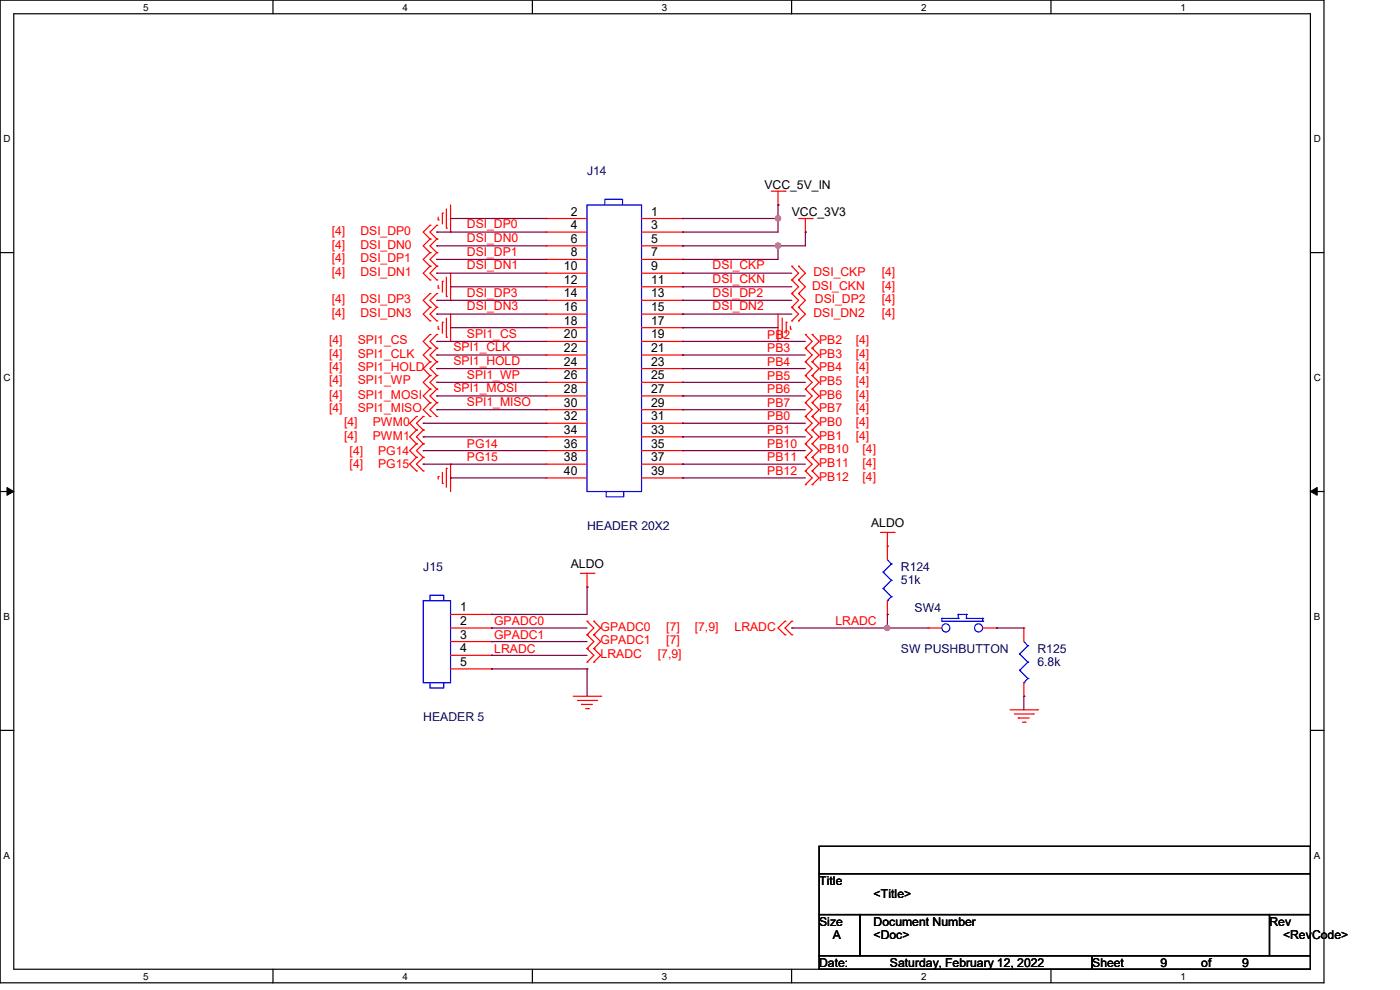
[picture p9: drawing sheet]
<svg xmlns="http://www.w3.org/2000/svg" width="297mm" height="210mm" viewBox="0 0 297 210" stroke-linecap="round" stroke-linejoin="round" font-family="sans-serif">
<path d="M0 0h280.9v208.5h-280.9zM2.9 2.9h275.1v202.7h-275.1z" fill="none" stroke="#000" stroke-width=".25"/>
<g fill="#fff">
<path d="M30.4 .3h1.1v2.4h-1.1z"/>
<path d="M30.4 205.9h1.1v2.3h-1.1z"/>
</g>
<path d="M57.9 0v2.9M57.9 205.6v2.9" fill="none" stroke="#000" stroke-width=".25"/>
<g fill="#fff">
<path d="M85.4 .3h1.1v2.4h-1.1z"/>
<path d="M85.4 205.9h1.1v2.3h-1.1z"/>
</g>
<path d="M112.9 0v2.9M112.9 205.6v2.9" fill="none" stroke="#000" stroke-width=".25"/>
<g fill="#fff">
<path d="M140.4 .3h1.2v2.4h-1.2z"/>
<path d="M140.4 205.9h1.2v2.3h-1.2z"/>
</g>
<path d="M167.9 0v2.9M167.9 205.6v2.9" fill="none" stroke="#000" stroke-width=".25"/>
<g fill="#fff">
<path d="M195.4 .3h1.2v2.4h-1.2z"/>
<path d="M195.4 205.9h1.2v2.3h-1.2z"/>
</g>
<path d="M223 0v2.9M223 205.6v2.9" fill="none" stroke="#000" stroke-width=".25"/>
<g fill="#fff">
<path d="M250.4 .3h1.2v2.4h-1.2z"/>
<path d="M250.4 205.9h1.2v2.3h-1.2z"/>
<path d="M.8 28.2h1.4v2.4h-1.4z"/>
<path d="M278.7 28.2h1.5v2.4h-1.5z"/>
<path d="M.8 78.9h1.4v2.3h-1.4z"/>
<path d="M278.7 78.9h1.5v2.3h-1.5z"/>
</g>
<path d="M0 53.6h2.9M278 53.6h2.9" fill="none" stroke="#000" stroke-width=".25"/>
<g fill="#fff">
<path d="M.8 129.6h1.3v2.3h-1.3z"/>
<path d="M278.7 129.6h1.4v2.3h-1.4z"/>
</g>
<path d="M0 104.3h2.9M278 104.3h2.9" fill="none" stroke="#000" stroke-width=".25"/>
<path d="M1.5 103.4l1.4 .9-1.4 .8zM278 104.3l1.4-.9v1.7z" fill="#000" stroke="#000" stroke-width=".21"/>
<g fill="#fff">
<path d="M.8 180.3h1.3v2.3h-1.3z"/>
<path d="M278.7 180.3h1.4v2.3h-1.4z"/>
</g>
<path d="M0 154.9h2.9M278 154.9h2.9M173.8 179.5h104.2v5.8h-104.2zM173.8 185.3h104.2v8.7h-104.2zM173.8 194h8.7v8.7h-8.7zM182.5 194h86.8v8.7h-86.8zM269.3 194h8.7v8.7h-8.7zM173.8 202.7h57.9v2.9h-57.9zM231.7 202.7h46.3v2.9h-46.3z" fill="none" stroke="#000" stroke-width=".25"/>
<g fill="none" stroke="#f00" stroke-width=".25">
<path d="M91.2 59.4h.1M91.2 56.5h.1M91.2 53.6h.1M91.2 50.7h.1M91.2 47.8h.1M91.2 56.5l-1.4 1.5 1.4 1.4M91.2 53.6l-1.4 1.4 1.4 1.5M91.2 50.7l-1.4 1.5 1.4 1.4M91.2 47.8l-1.4 1.4 1.4 1.5M92.7 59.4h.1M92.7 56.5h.1M92.7 53.6h.1"/>
<path d="M92.7 50.7h.1M92.7 47.8h.1M92.7 56.5l-1.5 1.5 1.5 1.4M92.7 53.6l-1.5 1.4 1.5 1.5M92.7 50.7l-1.5 1.5 1.5 1.4M92.7 47.8l-1.5 1.4 1.5 1.5M93 46.7h.1M93 46.1v.6M93.9 45.2h.1M93.9 59.7h.1M93.9 45.2v2.3M93.9 59.7v2.3"/>
<path d="M94.7 48.4h.1M94.7 44.3v4.1M94.7 58.8v4.1M95.6 49.2h.1M95.6 43.5v5.7M95.6 58v5.7M115.9 46.4h.1M115.9 49.2h.1M115.9 52.2h.1M115.9 55h.1M115.9 58h.1M115.9 46.4h8.6"/>
<path d="M115.9 49.2h8.6M115.9 52.2h8.6M115.9 55h8.6M115.9 58h8.6M136.1 46.4h8.7M136.1 49.2h8.7M136.1 52.2h8.7M136.1 55h8.7M136.1 58h8.7M144.8 46.4h.1M144.8 49.2h.1M144.8 52.2h.1"/>
<path d="M144.8 55h.1M144.8 58h.1M163.6 40.6h2.9M165.1 43.5h.1M165.1 40.6v2.9M166.5 40.6h.1M168 59.4h.1M168 56.5h.1M168 59.4l1.4 1.4-1.4 1.5M168 56.5l1.4 1.5-1.4 1.4M169.4 59.4h.1M169.4 56.5h.1"/>
<path d="M169.4 46.4h2.9M169.4 59.4l1.5 1.4-1.5 1.5M169.4 56.5l1.5 1.5-1.5 1.4M170.9 49.2h.1M170.9 46.4v2.8M172.3 46.4h.1M91.2 68.1h.1M91.2 65.2h.1M91.2 62.3h.1M91.2 73.9h.1M91.2 71h.1M91.2 76.8h.1"/>
<path d="M91.2 79.7h.1M91.2 65.2l-1.4 1.4 1.4 1.5M91.2 62.3l-1.4 1.4 1.4 1.5M91.2 71l-1.4 1.4 1.4 1.5M91.2 73.9l-1.4 1.4 1.4 1.5M91.2 76.8l-1.4 1.4 1.4 1.5M91.2 79.7l-1.4 1.4 1.4 1.4M92.7 68.1h.1M92.7 65.2h.1M92.7 62.3h.1M92.7 73.9h.1M92.7 71h.1"/>
<path d="M92.7 76.8h.1M92.7 79.7h.1M92.7 65.2l-1.5 1.4 1.5 1.5M92.7 62.3l-1.5 1.4 1.5 1.5M92.7 71l-1.5 1.4 1.5 1.5M92.7 73.9l-1.5 1.4 1.5 1.5M92.7 76.8l-1.5 1.4 1.5 1.5M92.7 79.7l-1.5 1.4 1.5 1.4M93 61.1h.1M93 69.8h.1M93 60.5v.6M93 69.2v.6"/>
<path d="M93.9 68.4h.1M93.9 68.4v2.3M94.7 62.9h.1M94.7 71.5h.1M94.7 67.5v4M95.6 63.7h.1M95.6 72.4h.1M95.6 66.6v5.8M115.9 60.8h.1M115.9 63.7h.1M115.9 66.6h.1M115.9 69.5h.1"/>
<path d="M115.9 72.4h.1M115.9 75.3h.1M115.9 78.2h.1M115.9 60.8h8.6M115.9 63.7h8.6M115.9 66.6h8.6M115.9 69.5h8.6M115.9 72.4h8.6M115.9 75.3h8.6M115.9 78.2h8.6M136.1 60.8h8.7M136.1 63.7h8.7"/>
<path d="M136.1 66.6h8.7M136.1 69.5h8.7M136.1 72.4h8.7M136.1 75.3h8.7M136.1 78.2h8.7M144.8 60.8h.1M144.8 63.7h.1M144.8 66.6h.1M144.8 69.5h.1M144.8 72.4h.1M144.8 75.3h.1M144.8 78.2h.1"/>
<path d="M165.1 72.4h.1M165.1 66.6v5.8M165.9 71.5h.1M165.9 67.5v4M166.8 68.4h.1M166.8 68.4v2.3M167.7 69.8h.1M167.7 69.2v.6M168 68.1h.1M168 65.2h.1M168 62.3h.1M168 65.2l1.4 1.4-1.4 1.5"/>
<path d="M168 62.3l1.4 1.4-1.4 1.5M169.4 68.1h.1M169.4 65.2h.1M169.4 62.3h.1M169.4 65.2l1.5 1.4-1.5 1.5M169.4 62.3l1.5 1.4-1.5 1.5M170.9 73.9h.1M170.9 71h.1M170.9 76.8h.1M170.9 79.7h.1M170.9 71l1.4 1.4-1.4 1.5M170.9 73.9l1.4 1.4-1.4 1.5"/>
<path d="M170.9 76.8l1.4 1.4-1.4 1.5M170.9 79.7l1.4 1.4-1.4 1.4M172.3 73.9h.1M172.3 71h.1M172.3 76.8h.1M172.3 79.7h.1M172.3 71l1.5 1.4-1.5 1.5M172.3 73.9l1.5 1.4-1.5 1.5M172.3 76.8l1.5 1.4-1.5 1.5M172.3 79.7l1.5 1.4-1.5 1.4M88.3 91.2h.1M88.3 88.3h.1"/>
<path d="M88.3 94.1h.1M88.3 97h.1M88.3 99.9h.1M88.3 88.3l-1.4 1.5 1.4 1.4M88.3 91.2l-1.4 1.5 1.4 1.4M88.3 94.1l-1.4 1.5 1.4 1.4M88.3 97l-1.4 1.5 1.4 1.4M89.8 91.2h.1M89.8 88.3h.1M89.8 94.1h.1M89.8 97h.1M89.8 99.9h.1"/>
<path d="M89.8 88.3l-1.5 1.5 1.5 1.4M89.8 91.2l-1.5 1.5 1.5 1.4M89.8 94.1l-1.5 1.5 1.5 1.4M89.8 97l-1.5 1.5 1.5 1.4M91.2 88.3h.1M91.2 85.4h.1M91.2 82.5h.1M91.2 85.4l-1.4 1.5 1.4 1.4M91.2 82.5l-1.4 1.5 1.4 1.4M92.7 88.3h.1M92.7 85.4h.1M92.7 82.5h.1"/>
<path d="M92.7 85.4l-1.5 1.5 1.5 1.4M92.7 82.5l-1.5 1.5 1.5 1.4M94.7 99.4h.1M94.7 99.4v4M95.6 98.5h.1M95.6 98.5v5.8M115.9 81.1h.1M115.9 84h.1M115.9 86.9h.1M115.9 89.8h.1M115.9 92.7h.1M115.9 95.6h.1"/>
<path d="M115.9 98.5h.1M115.9 81.1h8.6M115.9 84h8.6M115.9 86.9h8.6M115.9 89.8h8.6M115.9 92.7h8.6M115.9 95.6h8.6M115.9 98.5h8.6M136.1 81.1h8.7M136.1 84h8.7M136.1 86.9h8.7M136.1 89.8h8.7"/>
<path d="M136.1 92.7h8.7M136.1 95.6h8.7M136.1 98.5h8.7M144.8 81.1h.1M144.8 84h.1M144.8 86.9h.1M144.8 89.8h.1M144.8 92.7h.1M144.8 95.6h.1M144.8 98.5h.1M170.9 91.2h.1M170.9 88.3h.1"/>
<path d="M170.9 94.1h.1M170.9 82.5h.1M170.9 85.4h.1M170.9 97h.1M170.9 99.9h.1M170.9 88.3l1.4 1.5-1.4 1.4M170.9 91.2l1.4 1.5-1.4 1.4M170.9 82.5l1.4 1.5-1.4 1.4M170.9 85.4l1.4 1.5-1.4 1.4M170.9 94.1l1.4 1.5-1.4 1.4M170.9 97l1.4 1.5-1.4 1.4M170.9 99.9l1.4 1.5-1.4 1.4"/>
<path d="M172.3 91.2h.1M172.3 88.3h.1M172.3 94.1h.1M172.3 82.5h.1M172.3 85.4h.1M172.3 97h.1M172.3 99.9h.1M172.3 88.3l1.5 1.5-1.5 1.4M172.3 91.2l1.5 1.5-1.5 1.4M172.3 82.5l1.5 1.5-1.5 1.4M172.3 85.4l1.5 1.5-1.5 1.4M172.3 94.1l1.5 1.5-1.5 1.4"/>
<path d="M172.3 97l1.5 1.5-1.5 1.4M172.3 99.9l1.5 1.5-1.5 1.4M93 101.1h.1M93 101.1v.5M93.9 102.5h.1M93.9 100.2v2.3M115.9 101.4h.1M115.9 101.4h8.6M136.1 101.4h8.7M144.8 101.4h.1M170.9 102.8h.1M172.3 102.8h.1"/>
<path d="M186.8 112.9h2.9M188.3 115.9h.1M188.3 112.9v5.8M189.7 112.9h.1M95.6 133.2h8.7M95.6 130.3h8.7M95.6 136.1h8.7M95.6 139h8.7M104.3 130.3h.1M104.3 133.2h.1M104.3 136.1h.1M104.3 139h.1"/>
<path d="M123.1 121.6h2.9M124.5 124.5h.1M124.5 134.7h.1M124.5 131.8h.1M124.5 137.6h.1M124.5 121.6v2.9M124.5 131.8l1.5 1.4-1.5 1.5M124.5 134.7l1.5 1.4-1.5 1.5M124.5 137.6l1.5 1.4-1.5 1.5M126 121.6h.1M126 134.7h.1M126 131.8h.1"/>
<path d="M126 137.6h.1M126 131.8l1.4 1.4-1.4 1.5M126 134.7l1.4 1.4-1.4 1.5M126 137.6l1.4 1.4-1.4 1.5M166.5 134.7h.1M166.5 131.8h.1M166.5 131.8l-1.4 1.4 1.4 1.5M168 134.7h.1M168 131.8h.1M168 131.8l-1.5 1.4 1.5 1.5M188.3 130.3h.1M188.3 127.4v2.9"/>
<path d="M196.9 133.2h.1M196.9 133.2h2.9M208.5 133.2h2.9M211.4 133.2h.1M217.2 133.2h.1M217.2 133.2v2.9M95.6 141.9h8.7M104.3 141.9h.1M121.6 147.7h5.8M122.5 148.6h4.1M123.4 149.4h.1M123.4 149.4h2.3"/>
<path d="M124.2 150.3h.6M124.5 140.5h.1M124.8 150.3h.1M126 140.5h.1M126.6 148.6h.1M127.4 147.7h.1M214.3 150.6h5.8M215.2 151.5h4M216 152.3h.1M216 152.3h2.4M216.9 153.2h.6M217.2 147.7h.1"/>
<path d="M217.2 144.8v2.9M217.5 153.2h.1M219.2 151.5h.1M220.1 150.6h.1"/>
</g>
<g fill="none" stroke="#00f" stroke-width=".25">
<path d="M124.5 43.5h11.6v60.8h-11.6zM128.3 43.5v-1.2h3.8v1.2M128.6 104.3v1.1h3.7v-1.1M188.3 118.7l.8 .9M189.1 119.6h.1M189.1 119.6l-1.7 1.8M89.8 127.4h5.8v17.4h-5.8zM91.2 127.4v-1.1h2.9v1.1M187.4 121.4h.1M187.4 124.8h.1M187.4 121.4l1.7 1.7M187.4 124.8l1.7 1.8"/>
<path d="M188.3 127.4h.1M189.1 123.1h.1M189.1 126.6h.1M189.1 123.1l-1.7 1.7M189.1 126.6l-.8 .8M199.8 131.2h.1M199.8 131.2v.6h8.7M199.8 131.2h3.5M203.3 130.3h.1M203.3 131.2h.1M203.3 130.3h1.7M203.3 130.3v.9"/>
<path d="M205 131.2h.1M205 130.3h.1M205 131.2h3.5M205 130.3v.9M208.5 131.8h.1M208.5 131.2h.1M208.5 131.2v.6M216.3 138.7h.1M216.3 138.7l1.8 1.8M217.2 136.1l.9 .9M218.1 137h.1M218.1 137l-1.8 1.7"/>
<path d="M91.2 144.8v1.2h2.9v-1.2M216.3 142.2h.1M216.3 142.2l1.8 1.7M217.2 144.8h.1M218.1 140.5h.1M218.1 143.9h.1M218.1 140.5l-1.8 1.7M218.1 143.9l-.9 .9"/>
<circle cx="200.7" cy="133.2" r=".86"/>
<circle cx="207.6" cy="133.2" r=".86"/>
</g>
<g fill="none" stroke="#800040" stroke-width=".25">
<path d="M92.7 58h.1M92.7 55h.1M92.7 52.2h.1M92.7 49.2h.1M92.7 58h23.2M92.7 55h23.2M92.7 52.2h23.2M92.7 49.2h23.2M95.6 46.4h.1M95.6 46.4h20.3M144.8 58h.1M144.8 46.4h.1"/>
<path d="M144.8 49.2h.1M144.8 52.2h.1M144.8 55h.1M144.8 58h23.2M144.8 46.4h20.3M165.1 43.5h.1M165.1 46.4h.1M165.1 52.2h.1M165.1 52.2v2.8h-20.3M165.1 43.5v5.7h-20.3M170.9 49.2h.1M170.9 49.2v3h-26.1"/>
<path d="M92.7 66.6h.1M92.7 63.7h.1M92.7 72.4h.1M92.7 75.3h.1M92.7 78.2h.1M92.7 66.6h23.2M92.7 63.7h23.2M92.7 72.4h23.2M92.7 75.3h23.2M92.7 78.2h23.2M95.6 60.8h.1M95.6 69.5h.1"/>
<path d="M95.6 60.8h20.3M95.6 69.5h20.3M144.8 66.6h.1M144.8 63.7h.1M144.8 60.8h.1M144.8 72.4h.1M144.8 75.3h.1M144.8 78.2h.1M144.8 69.5h.1M144.8 66.6h23.2M144.8 63.7h23.2M144.8 60.8h23.2"/>
<path d="M144.8 72.4h26.1M144.8 75.3h26.1M144.8 78.2h26.1M144.8 69.5h20.3M89.8 89.8h.1M89.8 92.7h.1M89.8 95.6h.1M89.8 98.5h.1M89.8 89.8h26.1M89.8 92.7h26.1M89.8 95.6h26.1M89.8 98.5h26.1"/>
<path d="M92.7 84h.1M92.7 86.9h.1M92.7 81.1h.1M92.7 84h23.2M92.7 86.9h23.2M92.7 81.1h23.2M144.8 89.8h.1M144.8 92.7h.1M144.8 81.1h.1M144.8 84h.1M144.8 86.9h.1M144.8 95.6h.1"/>
<path d="M144.8 98.5h.1M144.8 84h26.1M144.8 86.9h26.1M144.8 81.1h26.1M144.8 89.8h26.1M144.8 92.7h26.1M144.8 95.6h26.1M144.8 98.5h26.1M95.6 101.4h.1M95.6 101.4h20.3M144.8 101.4h.1M144.8 101.4h26.1"/>
<path d="M104.3 133.2h.1M104.3 136.1h.1M104.3 139h.1M104.3 130.3h.1M104.3 133.2h20.2M104.3 136.1h20.2M104.3 139h20.2M124.5 124.5h.1M124.5 124.5v5.8h-20.2M168 133.2h.1M168 133.2h28.9M188.3 130.3h.1"/>
<path d="M188.3 133.2h.1M188.3 130.3v2.9M211.4 133.2h.1M211.4 133.2h5.8M104.3 141.9h.1M104.3 141.9h20.2M124.5 141.9h.1M124.5 141.9v5.8M217.2 147.7h.1M217.2 147.7v2.9"/>
</g>
<g fill="#f0f" stroke="#f0f" stroke-width=".25">
<circle cx="165.1" cy="46.3" r=".55"/>
<circle cx="165.1" cy="52.1" r=".55"/>
<circle cx="188.2" cy="133.2" r=".55"/>
</g>
<g font-size="2.6" fill="#000080">
<text x="124.5" y="37.1">J14</text>
<text x="124.5" y="112.4">HEADER 20X2</text>
<text x="89.8" y="121.1">J15</text>
<text x="191.1" y="121.1">R124</text>
<text x="191.1" y="124">51k</text>
<text x="194" y="129.8">SW4</text>
<text x="191.1" y="138.4">SW PUSHBUTTON</text>
<text x="220.1" y="138.4">R125</text>
<text x="220.1" y="141.4">6.8k</text>
<text x="89.8" y="152.9">HEADER 5</text>
</g>
<g font-size="2.6">
<text x="162.2" y="40">VCC_5V_IN</text>
<text x="121.1" y="45.7">2</text>
<text x="138.1" y="45.7">1</text>
<text x="168" y="45.8">VCC_3V3</text>
<text x="121.1" y="48.6">4</text>
<text x="121.1" y="51.5">6</text>
<text x="138.1" y="48.6">3</text>
<text x="138.1" y="51.5">5</text>
<text x="119.6" y="57.3">10</text>
<text x="121.1" y="54.4">8</text>
<text x="138.1" y="54.4">7</text>
<text x="138.1" y="57.3">9</text>
<text x="119.6" y="60.2">12</text>
<text x="119.6" y="63.1">14</text>
<text x="119.6" y="66">16</text>
<text x="138.1" y="60.2">11</text>
<text x="138.1" y="63.1">13</text>
<text x="138.1" y="66">15</text>
<text x="119.6" y="68.9">18</text>
<text x="119.6" y="71.8">20</text>
<text x="138.1" y="68.9">17</text>
<text x="138.1" y="71.8">19</text>
<text x="119.6" y="74.7">22</text>
<text x="119.6" y="77.6">24</text>
<text x="138.1" y="74.7">21</text>
<text x="138.1" y="77.6">23</text>
<text x="119.6" y="80.5">26</text>
<text x="119.6" y="83.4">28</text>
<text x="138.1" y="80.5">25</text>
<text x="138.1" y="83.4">27</text>
<text x="119.6" y="86.3">30</text>
<text x="119.6" y="89.2">32</text>
<text x="138.1" y="86.3">29</text>
<text x="138.1" y="89.2">31</text>
<text x="119.6" y="92">34</text>
<text x="119.6" y="95">36</text>
<text x="138.1" y="92">33</text>
<text x="138.1" y="95">35</text>
<text x="119.6" y="97.8">38</text>
<text x="119.6" y="100.8">40</text>
<text x="138.1" y="97.8">37</text>
<text x="138.1" y="100.8">39</text>
<text x="184.8" y="111.8">ALDO</text>
<text x="121.1" y="120.5">ALDO</text>
<text x="97.6" y="129.7">1</text>
<text x="97.6" y="132.6">2</text>
<text x="97.6" y="135.5">3</text>
<text x="97.6" y="138.4">4</text>
<text x="97.6" y="141.3">5</text>
<text x="173.8" y="187.7">Title</text>
<text x="185.3" y="190.6">&lt;Title&gt;</text>
<text x="173.8" y="196.3">Size</text>
<text x="185.3" y="196.3">Document Number</text>
<text x="269.3" y="196.3">Rev</text>
<text x="176.7" y="199.3">A</text>
<text x="185.3" y="199.3">&lt;Doc&gt;</text>
<text x="272.2" y="199.3">&lt;RevCode&gt;</text>
<text x="173.8" y="205.1">Date:</text>
<text x="188.8" y="205.1">Saturday, February 12, 2022</text>
<text x="231.7" y="205.1">Sheet</text>
<text x="246.2" y="205.1">9</text>
<text x="254.8" y="205.1">of</text>
<text x="263.5" y="205.1">9</text>
</g>
<g font-size="2.6" fill="#f00">
<text x="70.4" y="52.7">[4]</text>
<text x="70.4" y="49.8">[4]</text>
<text x="76.5" y="52.7">DSI_DN0</text>
<text x="76.5" y="49.8">DSI_DP0</text>
<text x="99.1" y="51.4">DSI_DN0</text>
<text x="99.1" y="48.4">DSI_DP0</text>
<text x="70.4" y="58.5">[4]</text>
<text x="70.4" y="55.6">[4]</text>
<text x="76.5" y="58.5">DSI_DN1</text>
<text x="76.5" y="55.6">DSI_DP1</text>
<text x="99.1" y="57.2">DSI_DN1</text>
<text x="99.1" y="54.2">DSI_DP1</text>
<text x="151.2" y="57.2">DSI_CKP</text>
<text x="172.6" y="58.5">DSI_CKP</text>
<text x="187.1" y="58.5">[4]</text>
<text x="70.4" y="64.3">[4]</text>
<text x="76.5" y="64.3">DSI_DP3</text>
<text x="99.1" y="65.8">DSI_DN3</text>
<text x="99.1" y="62.9">DSI_DP3</text>
<text x="151.2" y="65.8">DSI_DN2</text>
<text x="151.2" y="62.9">DSI_DP2</text>
<text x="151.2" y="60">DSI_CKN</text>
<text x="172.3" y="61.4">DSI_CKN</text>
<text x="172.9" y="64.3">DSI_DP2</text>
<text x="187.1" y="64.3">[4]</text>
<text x="187.1" y="61.4">[4]</text>
<text x="70.4" y="67.2">[4]</text>
<text x="76.5" y="67.2">DSI_DN3</text>
<text x="99.1" y="71.6">SPI1_CS</text>
<text x="162.8" y="71.8">PB2</text>
<text x="172.6" y="67.2">DSI_DN2</text>
<text x="187.1" y="67.2">[4]</text>
<text x="69.8" y="73">[4]</text>
<text x="69.8" y="75.9">[4]</text>
<text x="75.9" y="73">SPI1_CS</text>
<text x="75.9" y="75.9">SPI1_CLK</text>
<text x="96.2" y="74.5">SPI1_CLK</text>
<text x="96.2" y="77.4">SPI1_HOLD</text>
<text x="162.8" y="74.7">PB3</text>
<text x="162.8" y="77.6">PB4</text>
<text x="173.8" y="73">PB2</text>
<text x="173.8" y="75.9">PB3</text>
<text x="181.6" y="73">[4]</text>
<text x="181.6" y="75.9">[4]</text>
<text x="69.8" y="78.8">[4]</text>
<text x="69.8" y="81.4">[4]</text>
<text x="75.9" y="78.8">SPI1_HOLD</text>
<text x="75.9" y="81.4">SPI1_WP</text>
<text x="96.2" y="83.2">SPI1_MOSI</text>
<text x="99.1" y="80.3">SPI1_WP</text>
<text x="162.8" y="80.5">PB5</text>
<text x="162.8" y="83.4">PB6</text>
<text x="173.8" y="78.8">PB4</text>
<text x="173.8" y="81.7">PB5</text>
<text x="181.6" y="78.8">[4]</text>
<text x="181.6" y="81.7">[4]</text>
<text x="69.8" y="87.5">[4]</text>
<text x="69.8" y="84.6">[4]</text>
<text x="75.9" y="87.5">SPI1_MISO</text>
<text x="75.9" y="84.6">SPI1_MOSI</text>
<text x="99.1" y="86.1">SPI1_MISO</text>
<text x="162.8" y="89.2">PB0</text>
<text x="162.8" y="86.3">PB7</text>
<text x="173.8" y="84.6">PB6</text>
<text x="173.8" y="87.5">PB7</text>
<text x="181.6" y="84.6">[4]</text>
<text x="181.6" y="87.5">[4]</text>
<text x="73" y="90.4">[4]</text>
<text x="73" y="93.3">[4]</text>
<text x="79.1" y="90.4">PWM0</text>
<text x="79.1" y="93.3">PWM1</text>
<text x="99.1" y="95">PG14</text>
<text x="162.8" y="92.1">PB1</text>
<text x="162.8" y="95">PB10</text>
<text x="173.8" y="90.4">PB0</text>
<text x="173.8" y="93.3">PB1</text>
<text x="181.6" y="90.4">[4]</text>
<text x="181.6" y="93.3">[4]</text>
<text x="74.2" y="96.5">[4]</text>
<text x="74.2" y="99.4">[4]</text>
<text x="80.2" y="96.5">PG14</text>
<text x="80.2" y="99.4">PG15</text>
<text x="99.1" y="97.9">PG15</text>
<text x="162.8" y="97.9">PB11</text>
<text x="162.8" y="100.8">PB12</text>
<text x="173.8" y="96.2">PB10</text>
<text x="173.8" y="99.1">PB11</text>
<text x="173.8" y="102">PB12</text>
<text x="183" y="96.2">[4]</text>
<text x="183" y="99.1">[4]</text>
<text x="183" y="102">[4]</text>
<text x="104.9" y="132.6">GPADC0</text>
<text x="104.9" y="135.5">GPADC1</text>
<text x="127.4" y="133.8">GPADC0</text>
<text x="127.4" y="136.7">GPADC1</text>
<text x="141.4" y="133.8">[7]</text>
<text x="141.4" y="136.7">[7]</text>
<text x="147.4" y="133.8">[7,9]</text>
<text x="155.8" y="133.8">LRADC</text>
<text x="177.2" y="132.6">LRADC</text>
<text x="104.9" y="138.4">LRADC</text>
<text x="127.4" y="139.6">LRADC</text>
<text x="139.6" y="139.6">[7,9]</text>
</g>
<g font-size="2.1">
<text x="30.4" y="2.2">5</text>
<text x="85.4" y="2.2">4</text>
<text x="140.4" y="2.2">3</text>
<text x="195.4" y="2.2">2</text>
<text x="250.4" y="2.2">1</text>
<text x=".8" y="30.1">D</text>
<text x="278.7" y="30.1">D</text>
<text x=".8" y="80.8">C</text>
<text x="278.7" y="80.8">C</text>
<text x=".8" y="131.5">B</text>
<text x="278.7" y="131.5">B</text>
<text x=".8" y="182.2">A</text>
<text x="278.7" y="182.2">A</text>
<text x="30.4" y="207.8">5</text>
<text x="85.4" y="207.8">4</text>
<text x="140.4" y="207.8">3</text>
<text x="195.4" y="207.8">2</text>
<text x="250.4" y="207.8">1</text>
</g>
</svg>
